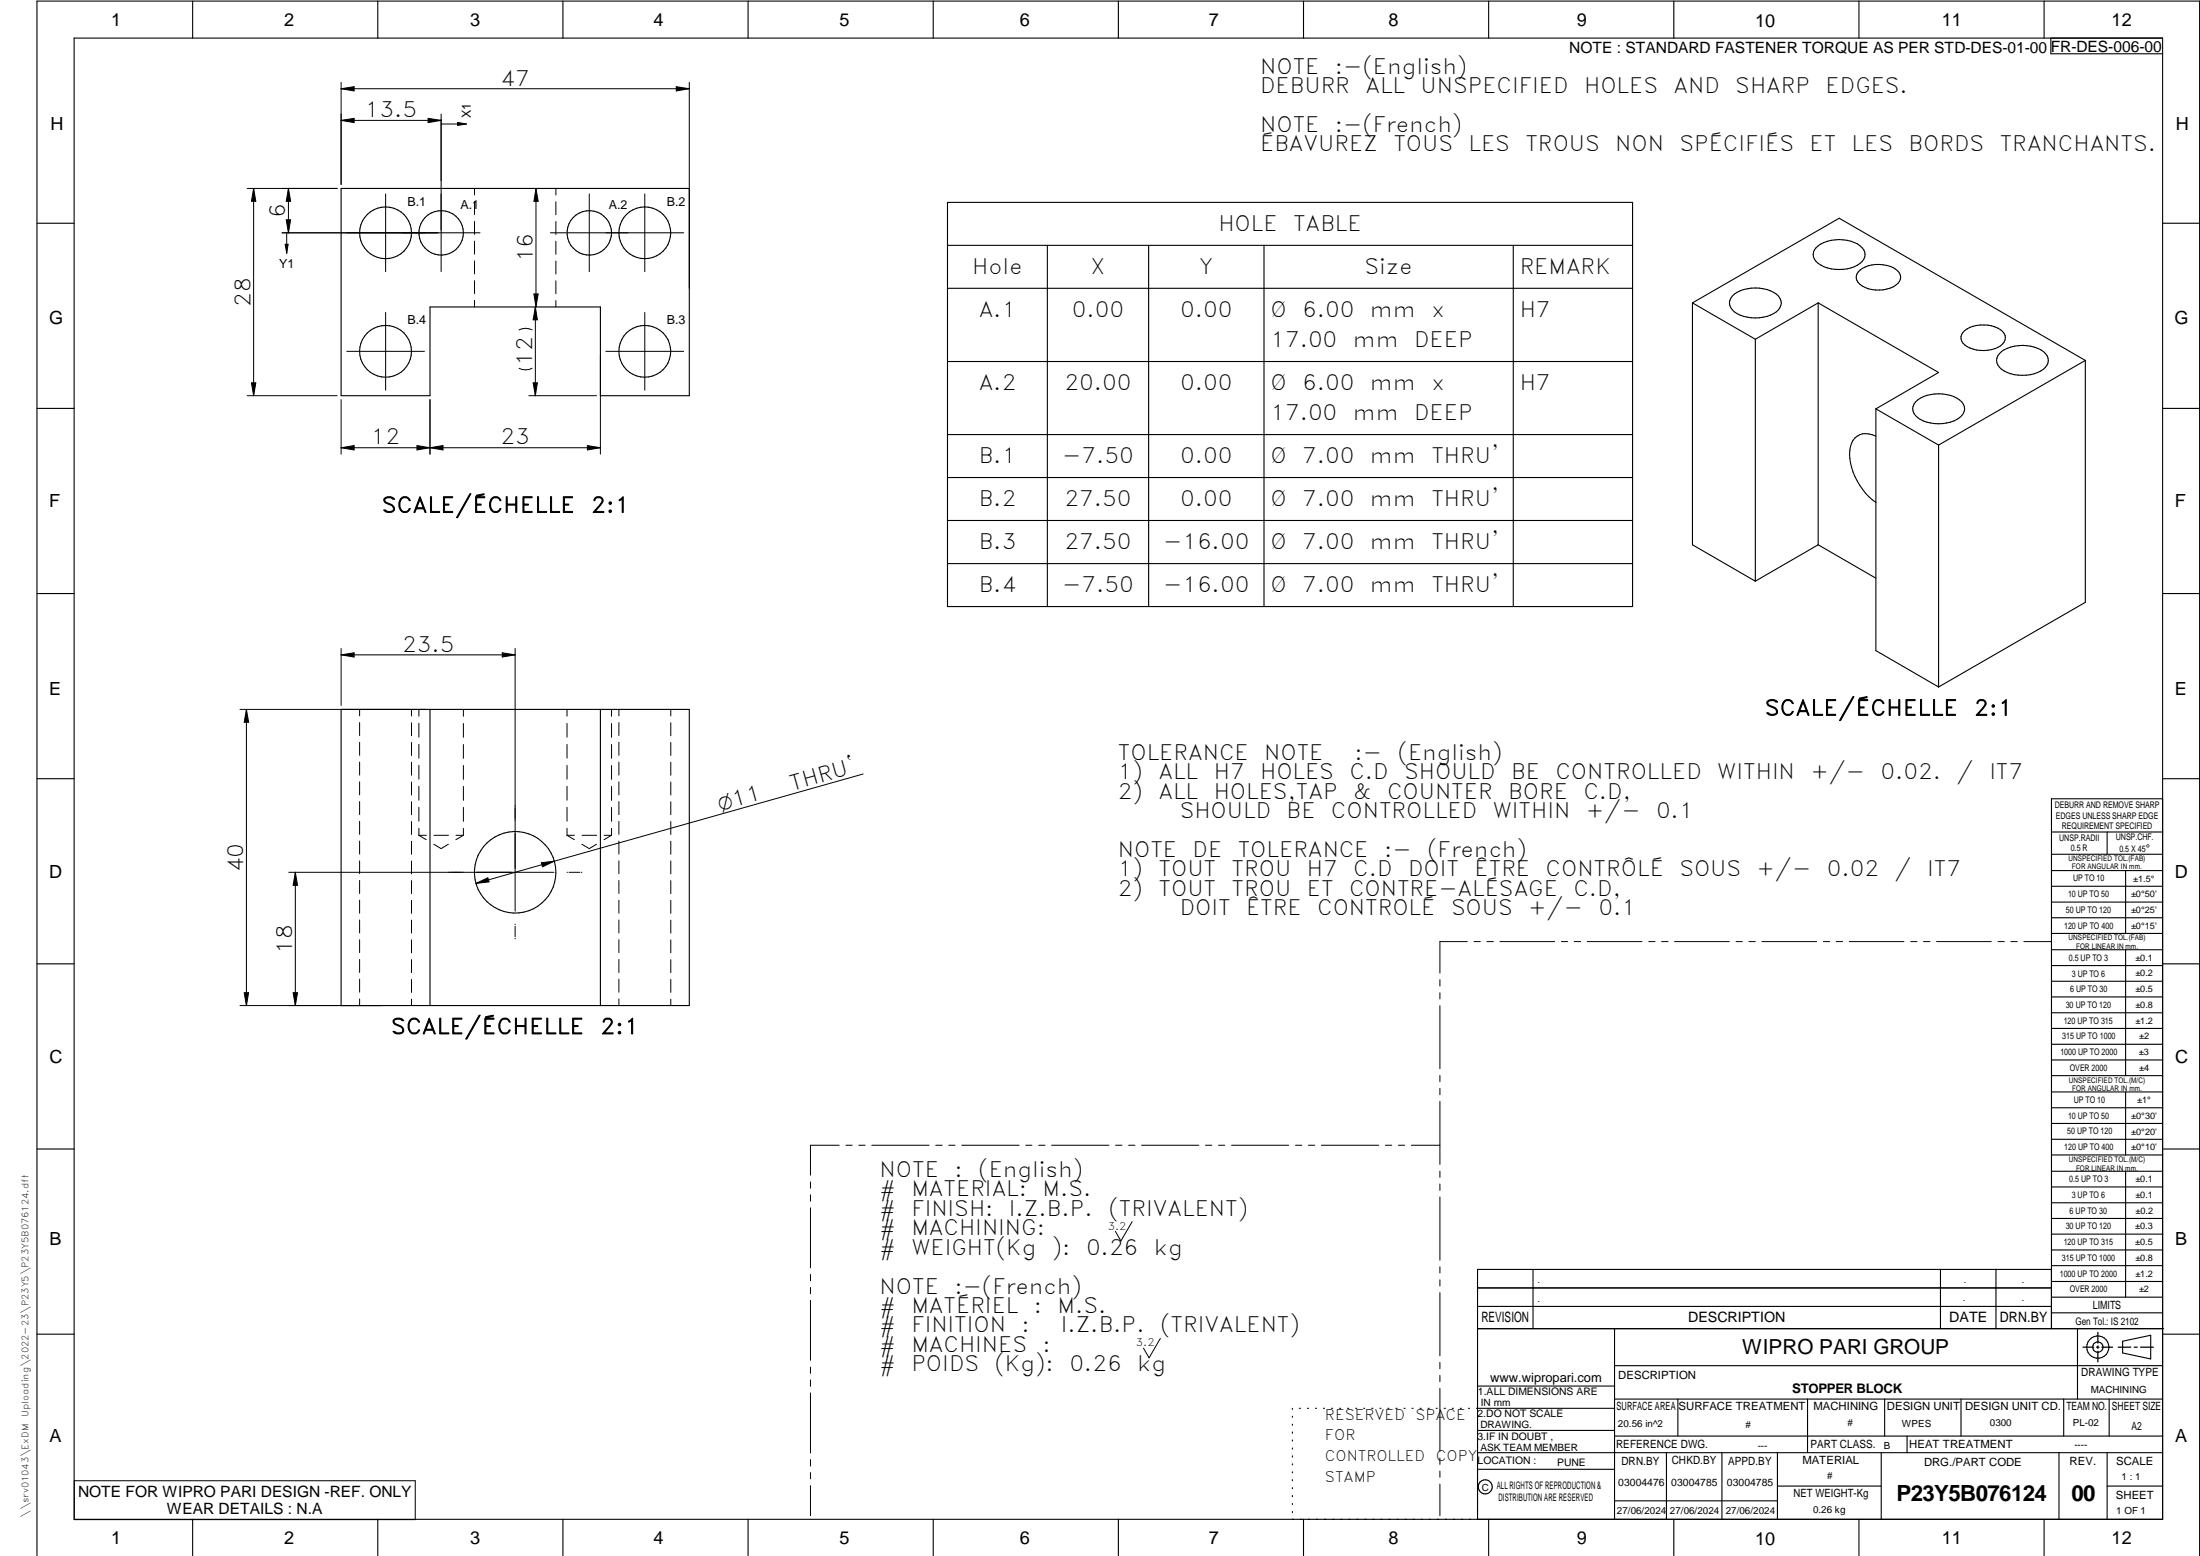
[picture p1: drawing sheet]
<svg xmlns="http://www.w3.org/2000/svg" width="594mm" height="420mm" viewBox="0 0 594 420" stroke-linecap="round" stroke-linejoin="round" font-family="sans-serif">
<g fill="none" stroke="#000" stroke-width=".3">
<path d="M20 10.3h564v400h-564zM52 .3v10M102 .3v10M152 .3v10M202 .3v10M252 .3v10M302 .3v10M352 .3v10M402 .3v10M452 .3v10M502 .3v10M552 .3v10"/>
<path d="M553.8 10.3v4.2h30.2M92.1 50.9h94v55.9h-24v-23.9h-46v23.9h-24zM255.9 54.7h185v109.1h-185zM10 60.3h10M255.9 66.3h185M255.9 77.9h185M282.8 66.3v97.5M310.2 66.3v97.5M341.3 66.3v97.5M408.6 66.3v97.5M467.8 80a10 10 0 0 1 12.5 0 2.96 2.96 0 0 1-1.3 4.7 10.2 10.2 0 0 1-11.2-1 2.61 2.61 0 0 1 0-3.7zM490.4 66.9a10 10 0 0 1 10.4-1.4 3.7 3.7 0 0 1 2.7 3.9 6.3 6.3 0 0 1-5.8 3.3 9.1 9.1 0 0 1-7.3-2.1 2.56 2.56 0 0 1 0-3.7z"/>
<path d="M502.3 72.9a8.7 8.7 0 0 1 10.2 .3 2.34 2.34 0 0 1-.6 3.8 8.5 8.5 0 0 1-10.1-.7 2.27 2.27 0 0 1 .5-3.4zM584 60.3h10M255.9 97.6h185M457 81.8l17 9.8M457 81.8l39.6-22.9 66.5 38.4M457 81.8v65.3l17 9.8M474 91.6v65.3M491 81.8v65.3M491 81.8l32.5 18.8-16.9 9.8M491 81.8l-17 9.8M530.6 89.2a8.9 8.9 0 0 1 10.2 .3 2.4 2.4 0 0 1-.6 3.9 9 9 0 0 1-9.6-.3 2.35 2.35 0 0 1 0-3.9zM539.9 95.5a9.8 9.8 0 0 1 9.4-1.8 4.6 4.6 0 0 1 3.8 3.6 4.4 4.4 0 0 1-3.8 3.6 9.8 9.8 0 0 1-9.4-1.8 2.56 2.56 0 0 1 0-3.6z"/>
<path d="M563.1 97.3l-39.6 22.9M563.1 97.3v65.3l-39.6 22.9M10 110.3h10M255.9 117.3h185M506.6 117.8a4.5 4.5 0 0 0-6.2 1.1 10 10 0 0 0 0 8.5 18.1 18.1 0 0 0 6.2 8.3M506.6 110.4l16.9 9.8M506.6 110.4v65.3l16.9 9.8M517.3 108.5a10 10 0 0 1 12.5 0 2.91 2.91 0 0 1-1.4 4.7 10.2 10.2 0 0 1-11.1-1 2.61 2.61 0 0 1 0-3.7zM584 110.3h10M255.9 128.9h185M523.5 120.2v65.3M255.9 140.5h185"/>
<path d="M255.9 152.2h185M491 147.1l-17 9.8M491 147.1l15.6 9M10 160.3h10M584 160.3h10M92.1 191.6h94v79.9h-94zM116.1 191.6v79.9M162.1 191.6v79.9M10 210.3h10M584 215.7h-30v143.1M584 210.3h10M554 224.7h30"/>
<path d="M554 230.7h30M554 235.1h30M554 239.3h30M569 224.7v6M574 235.1v17M554 243.6h30M554 247.8h30M554 252.1h30M554 256.5h30M574 256.5v33.9M10 260.3h10M554 260.7h30"/>
<path d="M554 265h30M554 269.2h30M554 273.5h30M554 277.7h30M584 260.3h10M554 282h30M554 286.2h30M554 290.4h30M554 294.9h30M554 299.1h30M574 294.9v17M10 310.3h10"/>
<path d="M554 303.4h30M554 307.6h30M554 311.9h30M554 316.3h30M574 316.3v34M584 310.3h10M554 320.5h30M554 324.8h30M554 329h30M554 333.2h30M554 337.5h30M399 358.8h185.2"/>
<path d="M399 352.8h155M399 347.8h155M414 342.8v16M436 358.8v51.5M524 342.8v16M539 342.8v16M554 341.8h30M554 346h30M554 350.3h30M554 354.5h30M554 342.8h-155v67.5M561 358.8v19"/>
<path d="M10 360.3h10M399 374.3h37M436 377.8h148M453.1 377.8v10M488.1 377.8v14.5M508.9 377.8v10M529.5 377.8v10M557.3 377.8v10M569.5 377.8v10M573.2 362.2l7.6-1.6v6.3l-7.6-1.6zM584 368.8h-148M584 360.3h10"/>
<path d="M349 380.3v.3M349 382.4v.3M349 384.6v.3M349 386.7v.3M349 388.8v.3M349 391v.3M349 393.1v.3M349 395.3v.3M349 397.4v.3M349 399.5v.3M350.9 380.3h.2M353.1 380.3h.2"/>
<path d="M355.2 380.3h.3M357.4 380.3h.3M359.6 380.3h.3M361.7 380.3h.3M363.9 380.3h.3M366.1 380.3h.3M368.3 380.3h.2M370.4 380.3h.3M372.6 380.3h.3M374.8 380.3h.3M376.9 380.3h.4M379.1 380.3h.3"/>
<path d="M381.3 380.3h.3M383.4 380.3h.4M385.6 380.3h.3M387.8 380.3h.3M390 380.3h.3M392.2 380.3h.3M394.3 380.3h.3M396.5 380.3h.3M398.7 380.3h37.3M399 396.7h37M399 392.3h185M399 386.2h37"/>
<path d="M436 387.8h148M450 392.3v18M465 392.3v18M480 392.3v18M508 392.3v18M515 387.8v4.5M556 392.3v18M569 392.3v18M52 410.3v9.7M102 410.3v9.7M152 410.3v9.7M202 410.3v9.7"/>
<path d="M252 410.3v9.7M302 410.3v9.7M349 401.7v.3M349 403.8v.4M349 406v.3M349 408.1v.3M352 410.3v9.7M402 410.3v9.7M436 405.3h44M452 410.3v9.7M480 401.3h28M502 410.3v9.7"/>
<path d="M552 410.3v9.7M569 401.3h15M10 420v-419.7h584v419.7"/>
<circle cx="104.1" cy="62.9" r="7"/>
<circle cx="119.1" cy="62.9" r="6"/>
<circle cx="159.1" cy="62.9" r="6"/>
<circle cx="174.1" cy="62.9" r="7"/>
<circle cx="104.1" cy="94.9" r="7"/>
<circle cx="174.1" cy="94.9" r="7"/>
<circle cx="139.1" cy="235.5" r="11"/>
<circle cx="566.5" cy="363.7" r="1.39"/>
<circle cx="566.5" cy="363.8" r="3"/>
<circle cx="401.1" cy="401.5" r="1.9"/>
</g>
<g fill="none" stroke="#000" stroke-width=".27">
<path d="M92.1 24l3.5-.6v1.2zM92.1 22.2v27.6M92.1 32.5l3.5-.5v1.1zM92.1 32.5h27M92.1 24h94M115.6 32l3.5 .5-3.5 .6zM119.1 30.8v42.6M119.1 33.5h6.8M123.6 33.1l2.3 .4-2.3 .4zM182.6 23.4l3.5 .6-3.5 .6zM186.1 22.2v55.6M66.8 50.9h24.3"/>
<path d="M68.5 50.9v55.9M68.5 50.9l.6 3.5h-1.2zM77.3 59.4h1.2l-.6 3.5zM77.9 50.9l.6 3.5h-1.2zM77.9 50.9v12M104.1 52.4v21M128.1 50.9v1.7M128.1 54.4v3.6M128.1 59.8v3.5M144.7 50.9v32M144.7 50.9l.6 3.5h-1.1zM150.1 50.9v1.8"/>
<path d="M150.1 54.5v3.5M150.1 59.8v3.5M159.1 52.4v21M174.1 52.4v21M76.2 62.9h53.4M77 66h.8l-.4 2.4zM77.4 62.9v5.5M128.1 65.1v3.5M128.1 70.4v3.6M128.1 75.8v3.5M144.2 79.4h1.1l-.6 3.5zM148.6 62.9h36"/>
<path d="M150.1 65.2v3.5M150.1 70.5v3.5M150.1 75.8v3.5M93.6 94.9h21M104.1 84.4v21M128.1 81.1v1.8M140.2 99.4a3.9 3.9 0 0 0 3.5 0M140.2 89.1a3.9 3.9 0 0 1 3.5 0M144.6 82.9v23.9M144.6 82.9l.5 3.5h-1.1zM150.1 81.2v1.7M162.1 95.9v26.7"/>
<path d="M163.6 94.9h21M174.1 84.4v21M66.8 106.8h24.3M67.9 103.4h1.2l-.6 3.4zM92.1 107.9v14.7M116.1 107.9v14.7M142.8 106.8h18.3M144 103.4h1.1l-.5 3.4zM92.1 120.9l3.5-.6v1.2zM92.1 120.9h70M112.6 120.3v1.2l7-1.2v1.2zM158.6 120.3l3.5 .6-3.5 .6z"/>
<path d="M92.1 176.8l3.5-.5v1.1zM92.1 175.1v15.4M92.1 176.8h47M135.6 176.3l3.5 .5-3.5 .6zM139.1 175.1v70.9M64.8 191.6h50.3M66.5 191.6l.6 3.4h-1.2zM66.5 191.6v79.9M97.1 191.6v1.7M97.1 195.1v3.5M111.1 191.6v1.7M111.1 195.2v3.5"/>
<path d="M113.1 191.6v1.8M113.1 195.3v3.8M125.1 191.6v1.8M125.1 195.4v3.7M153.1 191.6v1.8M153.1 195.3v3.8M165.1 191.6v1.8M165.1 195.4v3.7M167.1 191.6v1.7M167.1 195.1v3.5M181.1 191.6v1.7M181.1 195.2v3.5"/>
<path d="M97.1 200.4v3.6M97.1 205.8v3.5M97.1 211.1v3.5M97.1 216.5v3.5M111.1 200.5v3.5M111.1 205.8v3.5M111.1 211.2v3.5M111.1 216.5v3.5M113.1 201v3.7M113.1 206.7v3.7M113.1 212.3v3.8M113.1 218v3.7"/>
<path d="M125.1 201v3.8M125.1 206.7v3.7M125.1 212.3v3.8M125.1 218v3.8M153.1 201v3.7M153.1 206.7v3.7M153.1 212.3v3.8M153.1 218v3.7M165.1 201v3.8M165.1 206.7v3.7M165.1 212.3v3.8M165.1 218v3.8"/>
<path d="M167.1 200.4v3.6M167.1 205.8v3.5M167.1 211.1v3.5M167.1 216.5v3.5M181.1 200.5v3.5M181.1 205.8v3.5M181.1 211.2v3.5M181.1 216.5v3.5M233.1 209l-83.4 23.5M78 235.5h71.6M79.7 235.5l.6 3.6h-1.1zM79.7 235.5v36"/>
<path d="M97.1 221.8v3.5M97.1 227.1v3.5M97.1 232.5v3.4M97.1 237.7v3.6M111.1 221.8v3.5M111.1 227.2v3.5M111.1 232.5v3.5M111.1 237.8v3.5M113.1 223.6v2M113.1 225.6l2 1.1M113.1 225.6h2M117.2 225.6h3.9"/>
<path d="M121.1 228l-2 1.2-2-1.2M123.1 225.6h2M125.1 225.6l-2 1.1M125.1 223.7v1.9M128.5 238.5l3.2-1.5 .4 1.1zM146.2 233l3.5-.5-3.2 1.6zM149.7 232.5l-21.2 6M153.1 223.6v2M153.1 225.6l2 1.1M153.1 225.6h2M153.1 235.5h.1M153.7 235.5h2.8"/>
<path d="M156.9 235.5h.2M157.2 225.6h3.9M161.1 228l-2 1.2-2-1.2M163.1 225.6h2M165.1 223.7v1.9M165.1 225.6l-2 1.1M167.1 221.8v3.5M167.1 227.1v3.5M167.1 232.5v3.4M167.1 237.7v3.6M181.1 221.8v3.5M181.1 227.2v3.5"/>
<path d="M181.1 232.5v3.5M181.1 237.8v3.5M97.1 243.1v3.5M97.1 248.4v3.5M97.1 253.7v3.6M97.1 259.1v3.5M111.1 243.1v3.5M111.1 248.5v3.5M111.1 253.8v3.5M111.1 259.1v3.5M139.1 249.6v.1M139.1 250.1v2.8"/>
<path d="M139.1 253.4v.1M167.1 243.1v3.5M167.1 248.4v3.5M167.1 253.7v3.6M167.1 259.1v3.5M181.1 243.1v3.5M181.1 248.5v3.5M181.1 253.8v3.5M181.1 259.1v3.5M396.2 254.3h-7.4v8.5M398.1 254.3h1.6M401.5 254.3h1.8"/>
<path d="M405 254.3h14.8M421.6 254.3h1.7M425.1 254.3h1.7M428.6 254.3h14.8M445.2 254.3h1.7M448.7 254.3h1.7M452.2 254.3h14.8M468.8 254.3h1.7M472.3 254.3h1.7M475.8 254.3h14.8M492.4 254.3h1.7M495.8 254.3h1.8"/>
<path d="M499.4 254.3h14.7M516 254.3h1.6M519.4 254.3h1.8M522.9 254.3h14.8M539.5 254.3h1.7M543 254.3h1.7M546.5 254.3h7.4M64.8 271.5h38.3M65.9 268.1h1.2l-.6 3.4zM79.2 268.1h1.1l-.6 3.4zM97.1 264.4v3.5M97.1 269.7v1.8"/>
<path d="M111.1 264.5v3.5M111.1 269.8v1.7M167.1 264.4v3.5M167.1 269.7v1.8M181.1 264.5v3.5M181.1 269.8v1.7M388.8 264.5v1.8M388.8 268.1v1.6M388.8 271.6v17M388.8 290.4v1.7M388.8 293.9v1.7M388.8 297.4v17"/>
<path d="M218.9 319.2v1.6M226.6 309.2h-7.7v8.1M228.4 309.2h1.7M231.9 309.2h1.7M235.4 309.2h15.5M252.7 309.2h1.7M256.2 309.2h1.7M259.7 309.2h15.5M277 309.2h1.7M280.5 309.2h1.7M284 309.2h15.5M301.2 309.2h1.8"/>
<path d="M304.8 309.2h1.7M308.3 309.2h15.5M325.5 309.2h1.7M329.1 309.2h1.6M332.6 309.2h15.4M349.8 309.2h1.7M353.3 309.2h1.7M356.8 309.2h15.5M374.1 309.2h1.7M377.6 309.2h1.7M381.1 309.2h7.7M388.8 316.2v1.7"/>
<path d="M388.8 319.7v1.7M218.9 322.6v1.8M218.9 326.1v16.2M305.7 329.9l-3 5.2-1.5-2.6M388.8 323.2v17.1M218.9 344.1v1.8M218.9 347.6v1.7M218.9 351.2v16.1M388.8 342.1v1.6M388.8 345.6v1.7M388.8 349v17.1M218.9 369.1v1.7"/>
<path d="M218.9 372.6v1.8M218.9 376.1v16.2M313.3 361.4l-3 5.2-1.5-2.6M388.8 367.9v1.7M388.8 371.4v1.7M388.8 374.9v17M20.1 399.8h92v10.5h-92zM218.9 394.1v1.8M218.9 397.6v1.7M388.8 393.7v1.7M388.8 397.2v1.7M218.9 401.2v8.1"/>
<path d="M388.8 400.7v8.6"/>
</g>
<path d="M566.5 359.7v3M562.5 363.8h2.9M566.1 363.8h.7M566.5 363.4v.7M566.5 364.9v2.8M567.6 363.8h2.9M572 363.8h3.4M576.3 363.8h.8M578 363.8h3.5" fill="none" stroke="#000" stroke-width=".34"/>
<g fill="#000">
<path d="M92.1 32.5l3.5-.5v1.1zM92.1 24l3.5-.6v1.2zM115.6 32l3.5 .5-3.5 .6zM123.6 33.1l2.3 .4-2.3 .4zM182.6 23.4l3.5 .6-3.5 .6zM68.5 50.9l.6 3.5h-1.2zM77.9 50.9l.6 3.5h-1.2zM77.3 59.4h1.2l-.6 3.5zM144.7 50.9l.6 3.5h-1.1zM77 66h.8l-.4 2.4zM144.2 79.4h1.1l-.6 3.5zM144.6 82.9l.5 3.5h-1.1z"/>
<path d="M67.9 103.4h1.2l-.6 3.4zM144 103.4h1.1l-.5 3.4zM92.1 120.9l3.5-.6v1.2zM112.6 120.3l3.5 .6-3.5 .6zM116.1 120.9l3.5-.6v1.2zM158.6 120.3l3.5 .6-3.5 .6zM92.1 176.8l3.5-.5v1.1zM135.6 176.3l3.5 .5-3.5 .6zM66.5 191.6l.6 3.4h-1.2zM79.7 235.5l.6 3.6h-1.1zM128.5 238.5l3.2-1.5 .4 1.1zM146.2 233l3.5-.5-3.2 1.6z"/>
<path d="M65.9 268.1h1.2l-.6 3.4zM79.2 268.1h1.1l-.6 3.4z"/>
</g>
<g font-size="6">
<text x="512.1" y="405.2">P23Y5B076124</text>
<text x="559.4" y="405.2">00</text>
</g>
<g font-size="5.7">
<text x="135.2" y="23.1">47</text>
<text x="340.3" y="19.9">NOTE</text>
<text x="360.5" y="19.9">:-(English)</text>
<text x="340.3" y="25.1">DEBURR</text>
<text x="368.7" y="25.1">ALL</text>
<text x="383.6" y="25.1">UNSPECIFIED</text>
<text x="427.8" y="25.1">HOLES</text>
<text x="451.9" y="25.1">AND</text>
<text x="468.6" y="25.1">SHARP</text>
<text x="493" y="25.1">EDGES.</text>
<text x="98.5" y="31.7">13.5</text>
<text x="340.3" y="35.6">NOTE</text>
<text x="360.5" y="35.6">:-(French)</text>
<text x="340.3" y="40.9">ÉBAVUREZ</text>
<text x="376.3" y="40.9">TOUS</text>
<text x="396.6" y="40.9">LES</text>
<text x="411.9" y="40.9">TROUS</text>
<text x="436.2" y="40.9">NON</text>
<text x="453.5" y="40.9">SPÉCIFIÉS</text>
<text x="488.6" y="40.9">ET</text>
<text x="500" y="40.9">LES</text>
<text x="515.4" y="40.9">BORDS</text>
<text x="540" y="40.9">TRANCHANTS.</text>
<text x="77" y="58.8" transform="rotate(-90 77 58.8)">6</text>
<text x="329" y="62.4">HOLE</text>
<text x="349.2" y="62.4">TABLE</text>
<text x="143.9" y="70.8" transform="rotate(-90 143.9 70.8)">16</text>
<text x="262.5" y="74">Hole</text>
<text x="294.5" y="74">X</text>
<text x="323.8" y="74">Y</text>
<text x="368.5" y="74">Size</text>
<text x="410.4" y="74">REMARK</text>
<text x="67.6" y="82.8" transform="rotate(-90 67.6 82.8)">28</text>
<text x="264.3" y="85.6">A.1</text>
<text x="289.4" y="85.6">0.00</text>
<text x="318.7" y="85.6">0.00</text>
<text x="343.1" y="85.6">Ø</text>
<text x="351.6" y="85.6">6.00</text>
<text x="369.9" y="85.6">mm</text>
<text x="386.5" y="85.6">x</text>
<text x="410.4" y="85.6">H7</text>
<text x="343.1" y="93.7">17.00</text>
<text x="365.3" y="93.7">mm</text>
<text x="381.9" y="93.7">DEEP</text>
<text x="143.7" y="98.8" transform="rotate(-90 143.7 98.8)">12</text>
<text x="264.3" y="105.3">A.2</text>
<text x="287.5" y="105.3">20.00</text>
<text x="318.7" y="105.3">0.00</text>
<text x="343.1" y="105.3">Ø</text>
<text x="351.6" y="105.3">6.00</text>
<text x="369.9" y="105.3">mm</text>
<text x="386.5" y="105.3">x</text>
<text x="410.4" y="105.3">H7</text>
<text x="343.1" y="113.5">17.00</text>
<text x="365.3" y="113.5">mm</text>
<text x="381.9" y="113.5">DEEP</text>
<text x="100.2" y="120">12</text>
<text x="135.2" y="120">23</text>
<text x="264.3" y="125.1">B.1</text>
<text x="286.8" y="125.1">-7.50</text>
<text x="318.7" y="125.1">0.00</text>
<text x="343.1" y="125.1">Ø</text>
<text x="351.6" y="125.1">7.00</text>
<text x="369.9" y="125.1">mm</text>
<text x="386.5" y="125.1">THRU'</text>
<text x="264.3" y="136.7">B.2</text>
<text x="287.5" y="136.7">27.50</text>
<text x="318.7" y="136.7">0.00</text>
<text x="343.1" y="136.7">Ø</text>
<text x="351.6" y="136.7">7.00</text>
<text x="369.9" y="136.7">mm</text>
<text x="386.5" y="136.7">THRU'</text>
<text x="103.1" y="138.4">SCALE/ÉCHELLE</text>
<text x="159.6" y="138.4">2:1</text>
<text x="264.3" y="148.3">B.3</text>
<text x="287.5" y="148.3">27.50</text>
<text x="314.1" y="148.3">-16.00</text>
<text x="343.1" y="148.3">Ø</text>
<text x="351.6" y="148.3">7.00</text>
<text x="369.9" y="148.3">mm</text>
<text x="386.5" y="148.3">THRU'</text>
<text x="264.3" y="159.9">B.4</text>
<text x="286.8" y="159.9">-7.50</text>
<text x="314.1" y="159.9">-16.00</text>
<text x="343.1" y="159.9">Ø</text>
<text x="351.6" y="159.9">7.00</text>
<text x="369.9" y="159.9">mm</text>
<text x="386.5" y="159.9">THRU'</text>
<text x="108.6" y="176">23.5</text>
<text x="476.5" y="193.2">SCALE/ÉCHELLE</text>
<text x="533.1" y="193.2">2:1</text>
<text x="301.9" y="205.1">TOLERANCE</text>
<text x="341.4" y="205.1">NOTE</text>
<text x="365.7" y="205.1">:-</text>
<text x="377.4" y="205.1">(English)</text>
<text x="213.9" y="213.5" transform="rotate(-16 213.9 213.5)">THRU`</text>
<text x="301.9" y="210.4">1)</text>
<text x="301.9" y="215.6">2)</text>
<text x="312.8" y="210.4">ALL</text>
<text x="312.8" y="215.6">ALL</text>
<text x="327.8" y="215.6">HOLES,TAP</text>
<text x="327.8" y="210.4">H7</text>
<text x="340.3" y="210.4">HOLES</text>
<text x="364.4" y="210.4">C.D</text>
<text x="365.4" y="215.6">&amp;</text>
<text x="374.5" y="215.6">COUNTER</text>
<text x="379.2" y="210.4">SHOULD</text>
<text x="407.3" y="215.6">BORE</text>
<text x="408.1" y="210.4">BE</text>
<text x="420" y="210.4">CONTROLLED</text>
<text x="427.6" y="215.6">C.D,</text>
<text x="463.7" y="210.4">WITHIN</text>
<text x="488.9" y="210.4">+/-</text>
<text x="507.8" y="210.4">0.02.</text>
<text x="528.4" y="210.4">/</text>
<text x="537.2" y="210.4">IT7</text>
<text x="318.6" y="220.9">SHOULD</text>
<text x="347.4" y="220.9">BE</text>
<text x="359.4" y="220.9">CONTROLLED</text>
<text x="403.1" y="220.9">WITHIN</text>
<text x="428.2" y="220.9">+/-</text>
<text x="447.2" y="220.9">0.1</text>
<text x="301.9" y="231.4">NOTE</text>
<text x="322" y="231.4">DE</text>
<text x="334.2" y="231.4">TOLERANCE</text>
<text x="373.8" y="231.4">:-</text>
<text x="385.4" y="231.4">(French)</text>
<text x="65.7" y="235.5" transform="rotate(-90 65.7 235.5)">40</text>
<text x="301.9" y="236.6">1)</text>
<text x="312.8" y="236.6">TOUT</text>
<text x="332.6" y="236.6">TROU</text>
<text x="352.9" y="236.6">H7</text>
<text x="365.4" y="236.6">C.D</text>
<text x="380.2" y="236.6">DOIT</text>
<text x="398.2" y="236.6">ÊTRE</text>
<text x="417.4" y="236.6">CONTRÔLÉ</text>
<text x="453.5" y="236.6">SOUS</text>
<text x="474.4" y="236.6">+/-</text>
<text x="493.3" y="236.6">0.02</text>
<text x="511.6" y="236.6">/</text>
<text x="520.4" y="236.6">IT7</text>
<text x="301.9" y="241.9">2)</text>
<text x="312.8" y="241.9">TOUT</text>
<text x="332.6" y="241.9">TROU</text>
<text x="352.9" y="241.9">ET</text>
<text x="364.3" y="241.9">CONTRE-ALÉSAGE</text>
<text x="424.9" y="241.9">C.D,</text>
<text x="318.6" y="247.1">DOIT</text>
<text x="336.5" y="247.1">ÊTRE</text>
<text x="355.7" y="247.1">CONTROLÉ</text>
<text x="391.8" y="247.1">SOUS</text>
<text x="412.7" y="247.1">+/-</text>
<text x="431.6" y="247.1">0.1</text>
<text x="78.9" y="257.5" transform="rotate(-90 78.9 257.5)">18</text>
<text x="105.6" y="279.2">SCALE/ÉCHELLE</text>
<text x="162.1" y="279.2">2:1</text>
<text x="237.5" y="317.8">NOTE</text>
<text x="257.7" y="317.8">:</text>
<text x="264.1" y="317.8">(English)</text>
<text x="237.5" y="323">#</text>
<text x="246.1" y="323">MATERIAL:</text>
<text x="281.5" y="323">M.S.</text>
<text x="237.5" y="328.3">#</text>
<text x="246.1" y="328.3">FINISH:</text>
<text x="272.4" y="328.3">I.Z.B.P.</text>
<text x="299.3" y="328.3">(TRIVALENT)</text>
<text x="237.5" y="333.5">#</text>
<text x="246.1" y="333.5">MACHINING:</text>
<text x="237.5" y="338.8">#</text>
<text x="246.1" y="338.8">WEIGHT(Kg</text>
<text x="284" y="338.8">):</text>
<text x="293.3" y="338.8">0.26</text>
<text x="311.6" y="338.8">kg</text>
<text x="237.5" y="349.3">NOTE</text>
<text x="257.7" y="349.3">:-(French)</text>
<text x="237.5" y="354.5">#</text>
<text x="237.5" y="359.8">#</text>
<text x="246.1" y="359.8">FINITION</text>
<text x="246.1" y="354.5">MATÉRIEL</text>
<text x="275.8" y="359.8">:</text>
<text x="279.2" y="354.5">:</text>
<text x="285.6" y="354.5">M.S.</text>
<text x="286.4" y="359.8">I.Z.B.P.</text>
<text x="313.3" y="359.8">(TRIVALENT)</text>
<text x="237.5" y="365">#</text>
<text x="246.1" y="365">MACHINES</text>
<text x="281.5" y="365">:</text>
<text x="237.5" y="370.3">#</text>
<text x="246.1" y="370.3">POIDS</text>
<text x="268.5" y="370.3">(Kg):</text>
<text x="288.8" y="370.3">0.26</text>
<text x="307.1" y="370.3">kg</text>
</g>
<text font-size="5.6" x="470.5" y="365.5">WIPRO PARI GROUP</text>
<text font-size="5.4" x="194.5" y="219" transform="rotate(-16 194.5 219)">O11</text>
<g font-size="4.9">
<text x="30" y="6.9">1</text>
<text x="76.7" y="6.9">2</text>
<text x="127" y="6.9">3</text>
<text x="176.5" y="6.9">4</text>
<text x="226.7" y="6.9">5</text>
<text x="275.4" y="6.9">6</text>
<text x="326.4" y="6.9">7</text>
<text x="375" y="6.9">8</text>
<text x="425.8" y="6.9">9</text>
<text x="473.9" y="7.3">10</text>
<text x="524.3" y="6.9">11</text>
<text x="570.2" y="6.9">12</text>
<text x="13.6" y="35.1">H</text>
<text x="587.6" y="35.1">H</text>
<text x="13.2" y="87.5">G</text>
<text x="587.2" y="87.5">G</text>
<text x="13.2" y="137">F</text>
<text x="587.2" y="137">F</text>
<text x="13.2" y="187.6">E</text>
<text x="587.2" y="187.6">E</text>
<text x="13.2" y="237">D</text>
<text x="587.2" y="237">D</text>
<text x="13.4" y="287.1">C</text>
<text x="587.4" y="287.1">C</text>
<text x="13.4" y="336.2">B</text>
<text x="587.4" y="336.2">B</text>
<text x="13.4" y="389.3">A</text>
<text x="587.4" y="389.3">A</text>
<text x="30" y="416.9">1</text>
<text x="76.7" y="416.9">2</text>
<text x="127" y="416.9">3</text>
<text x="176.5" y="416.9">4</text>
<text x="226.7" y="416.9">5</text>
<text x="275.4" y="416.9">6</text>
<text x="326.4" y="416.9">7</text>
<text x="375" y="416.9">8</text>
<text x="425.8" y="416.9">9</text>
<text x="473.9" y="417.3">10</text>
<text x="524.3" y="416.9">11</text>
<text x="570.2" y="416.9">12</text>
</g>
<g font-size="4.2">
<text x="423.7" y="14.3">NOTE : STANDARD FASTENER TORQUE AS PER STD-DES-01-00</text>
<text x="553.8" y="14">FR-DES-006-00</text>
<text x="21.1" y="404.3">NOTE FOR WIPRO PARI DESIGN -REF. ONLY</text>
<text x="45.1" y="408.8">WEAR DETAILS : N.A</text>
</g>
<g font-size="3.9">
<text x="400" y="357.1">REVISION</text>
<text x="455.9" y="357.1">DESCRIPTION</text>
<text x="526.4" y="357.1">DATE</text>
<text x="540" y="357.1">DRN.BY</text>
<text x="357.8" y="383.3">RESERVED</text>
<text x="382.3" y="383.3">SPACE</text>
<text x="357.8" y="388.9">FOR</text>
<text x="357.8" y="394.5">CONTROLLED</text>
<text x="387.8" y="394.5">COPY</text>
<text x="357.8" y="400">STAMP</text>
</g>
<text font-size="3.6" x="484" y="376.1">STOPPER BLOCK</text>
<text font-size="3.5" x="402.4" y="373.3">www.wipropari.com</text>
<g font-size="3.4">
<text x="127.2" y="31.8" transform="rotate(-90 127.2 31.8)">X1</text>
<text x="110.1" y="55.6">B.1</text>
<text x="124.4" y="56.3">A.1</text>
<text x="164.4" y="56.3">A.2</text>
<text x="180.1" y="55.6">B.2</text>
<text x="75.4" y="72.4">Y1</text>
<text x="110.1" y="87.6">B.4</text>
<text x="180.1" y="87.6">B.3</text>
</g>
<g font-size="3.1">
<text x="565.1" y="353.5">LIMITS</text>
<text x="562" y="371.7">DRAWING TYPE</text>
<text x="437" y="372.3">DESCRIPTION</text>
<text x="436.5" y="380.8">SURFACE AREA</text>
<text x="453.3" y="380.8">SURFACE TREATMENT</text>
<text x="489.7" y="380.8">MACHINING</text>
<text x="509.5" y="380.8">DESIGN UNIT</text>
<text x="530.6" y="380.8">DESIGN UNIT CD.</text>
<text x="558" y="380.6">TEAM NO.</text>
<text x="570.3" y="380.7">SHEET SIZE</text>
<text x="575.6" y="386.1">A2</text>
<text x="436.4" y="391.1">REFERENCE DWG.</text>
<text x="437.8" y="395.5">DRN.BY</text>
<text x="451.4" y="395.4">CHKD.BY</text>
<text x="466.6" y="395.5">APPD.BY</text>
<text x="486.7" y="395.4">MATERIAL</text>
<text x="488.9" y="390.9">PART CLASS.</text>
<text x="515.6" y="390.9">HEAT TREATMENT</text>
<text x="519.6" y="395.9">DRG./PART CODE</text>
<text x="558.9" y="395.5">REV.</text>
<text x="571.4" y="395.6">SCALE</text>
<text x="484.3" y="404.2">NET WEIGHT-Kg</text>
<text x="571.4" y="404.7">SHEET</text>
</g>
<text font-size="3" x="579.5" y="230.1">°</text>
<g font-size="2.8">
<text x="299.1" y="332.1">3.2</text>
<text x="560.4" y="357.7">Gen Tol.: IS 2102</text>
<text x="306.7" y="363.6">3.2</text>
<text x="399.1" y="376.6">1.ALL DIMENSIONS ARE</text>
<text x="399" y="382.7">2.DO NOT SCALE</text>
<text x="399" y="388.7">3.IF IN DOUBT ,</text>
<text x="399" y="395.4">LOCATION :</text>
<text x="420.5" y="396">PUNE</text>
<text x="404.2" y="402">ALL RIGHTS OF REPRODUCTION &amp;</text>
<text x="437" y="401.2">03004476</text>
<text x="451.3" y="401.2">03004785</text>
<text x="466.3" y="401.2">03004785</text>
<text x="404.7" y="405.4">DISTRIBUTION ARE RESERVED</text>
</g>
<g font-size="2.7">
<text x="564.6" y="376.2">MACHINING</text>
<text x="399.9" y="379.7">IN mm</text>
<text x="399.7" y="385.7">DRAWING.</text>
<text x="436.9" y="385.4">20.56 in^2</text>
<text x="471.4" y="385.5">#</text>
<text x="498.9" y="385">#</text>
<text x="513.6" y="385.3">WPES</text>
<text x="537.3" y="385.1">0300</text>
<text x="559.7" y="385.1">PL-02</text>
<text x="399.7" y="391.8">ASK TEAM MEMBER</text>
<text x="474.6" y="391.2">---</text>
<text x="508.7" y="391.2">B</text>
<text x="560.2" y="391.1">----</text>
<text x="493.4" y="399.5">#</text>
<text x="572.8" y="399.7">1 : 1</text>
<text x="400.1" y="402.5">C</text>
<text x="436.6" y="408.7">27/06/2024</text>
<text x="450.9" y="408.8">27/06/2024</text>
<text x="466" y="408.9">27/06/2024</text>
<text x="489.6" y="408.5">0.26 kg</text>
<text x="571.4" y="408.7">1 OF 1</text>
</g>
<g font-size="2.5">
<text x="554.9" y="218.3">DEBURR AND REMOVE SHARP</text>
<text x="555.2" y="221">EDGES UNLESS SHARP EDGE</text>
<text x="556.1" y="227.1">UNSP.RADII</text>
<text x="556.8" y="223.8">REQUIREMENT SPECIFIED</text>
<text x="571.4" y="226.9">UNSP.CHF.</text>
<text x="559.2" y="229.9">0.5 R</text>
<text x="572.3" y="230.1">0.5 X 45</text>
<text x="559.8" y="238">UP TO 10</text>
<text x="576.1" y="238.1">±1.5°</text>
<text x="558.5" y="242.2">10 UP TO 50</text>
<text x="575.5" y="242.3">±0°50'</text>
<text x="557.4" y="250.7">120 UP TO 400</text>
<text x="557.9" y="246.5">50 UP TO 120</text>
<text x="575.5" y="250.7">±0°15'</text>
<text x="575.5" y="246.5">±0°25'</text>
<text x="558.7" y="259.4">0.5 UP TO 3</text>
<text x="559.5" y="263.7">3 UP TO 6</text>
<text x="576.6" y="263.6">±0.2</text>
<text x="576.6" y="259.4">±0.1</text>
<text x="559" y="267.9">6 UP TO 30</text>
<text x="576.6" y="267.9">±0.5</text>
<text x="557.8" y="272.2">30 UP TO 120</text>
<text x="576.6" y="272.2">±0.8</text>
<text x="556.9" y="280.7">315 UP TO 1000</text>
<text x="557.3" y="276.4">120 UP TO 315</text>
<text x="576.6" y="276.4">±1.2</text>
<text x="577.7" y="280.7">±2</text>
<text x="556.4" y="284.9">1000 UP TO 2000</text>
<text x="577.6" y="284.9">±3</text>
<text x="558.9" y="289.2">OVER 2000</text>
<text x="577.7" y="289.3">±4</text>
<text x="560" y="297.9">UP TO 10</text>
<text x="577.1" y="297.9">±1°</text>
<text x="558.5" y="302.1">10 UP TO 50</text>
<text x="575.5" y="302.1">±0°30'</text>
<text x="557.4" y="310.6">120 UP TO 400</text>
<text x="558.2" y="306.3">50 UP TO 120</text>
<text x="575.5" y="310.6">±0°10'</text>
<text x="575.5" y="306.4">±0°20'</text>
<text x="558.8" y="319.2">0.5 UP TO 3</text>
<text x="559.4" y="323.4">3 UP TO 6</text>
<text x="576.6" y="319.2">±0.1</text>
<text x="576.6" y="323.5">±0.1</text>
<text x="558.9" y="327.7">6 UP TO 30</text>
<text x="576.7" y="327.7">±0.2</text>
<text x="557.8" y="332">30 UP TO 120</text>
<text x="576.6" y="332">±0.3</text>
<text x="556.8" y="340.5">315 UP TO 1000</text>
<text x="557.3" y="336.3">120 UP TO 315</text>
<text x="576.6" y="336.3">±0.5</text>
<text x="576.6" y="340.5">±0.8</text>
<text x="415.2" y="346.4">.</text>
<text x="530.3" y="346.5">.</text>
<text x="545.9" y="346.4">.</text>
<text x="556.2" y="344.7">1000 UP TO 2000</text>
<text x="576.6" y="344.7">±1.2</text>
<text x="415.2" y="351.5">.</text>
<text x="530" y="351.3">.</text>
<text x="545.9" y="351.4">.</text>
<text x="558.9" y="349">OVER 2000</text>
<text x="577.6" y="349">±2</text>
</g>
<g font-size="2.4">
<text x="7.7" y="382.7" transform="rotate(-90 7.7 382.7)">Uploading\2022-23\P23Y5\P23Y5B076124.dft</text>
<text x="7.7" y="409.8" transform="rotate(-90 7.7 409.8)">\\srv01043\ExDM</text>
</g>
<g font-size="2.1">
<text x="558.5" y="232.4">UNSPECIFIED TOL.(FAB)</text>
<text x="559.5" y="234.7">FOR ANGULAR IN mm.</text>
<text x="558.6" y="253.9">UNSPECIFIED TOL.(FAB)</text>
<text x="560.7" y="256.3">FOR LINEAR IN mm.</text>
<text x="558.7" y="292.3">UNSPECIFIED TOL.(M/C)</text>
<text x="559.6" y="294.7">FOR ANGULAR IN mm.</text>
<text x="558.7" y="313.7">UNSPECIFIED TOL.(M/C)</text>
<text x="560.6" y="316.1">FOR LINEAR IN mm.</text>
</g>
</svg>
